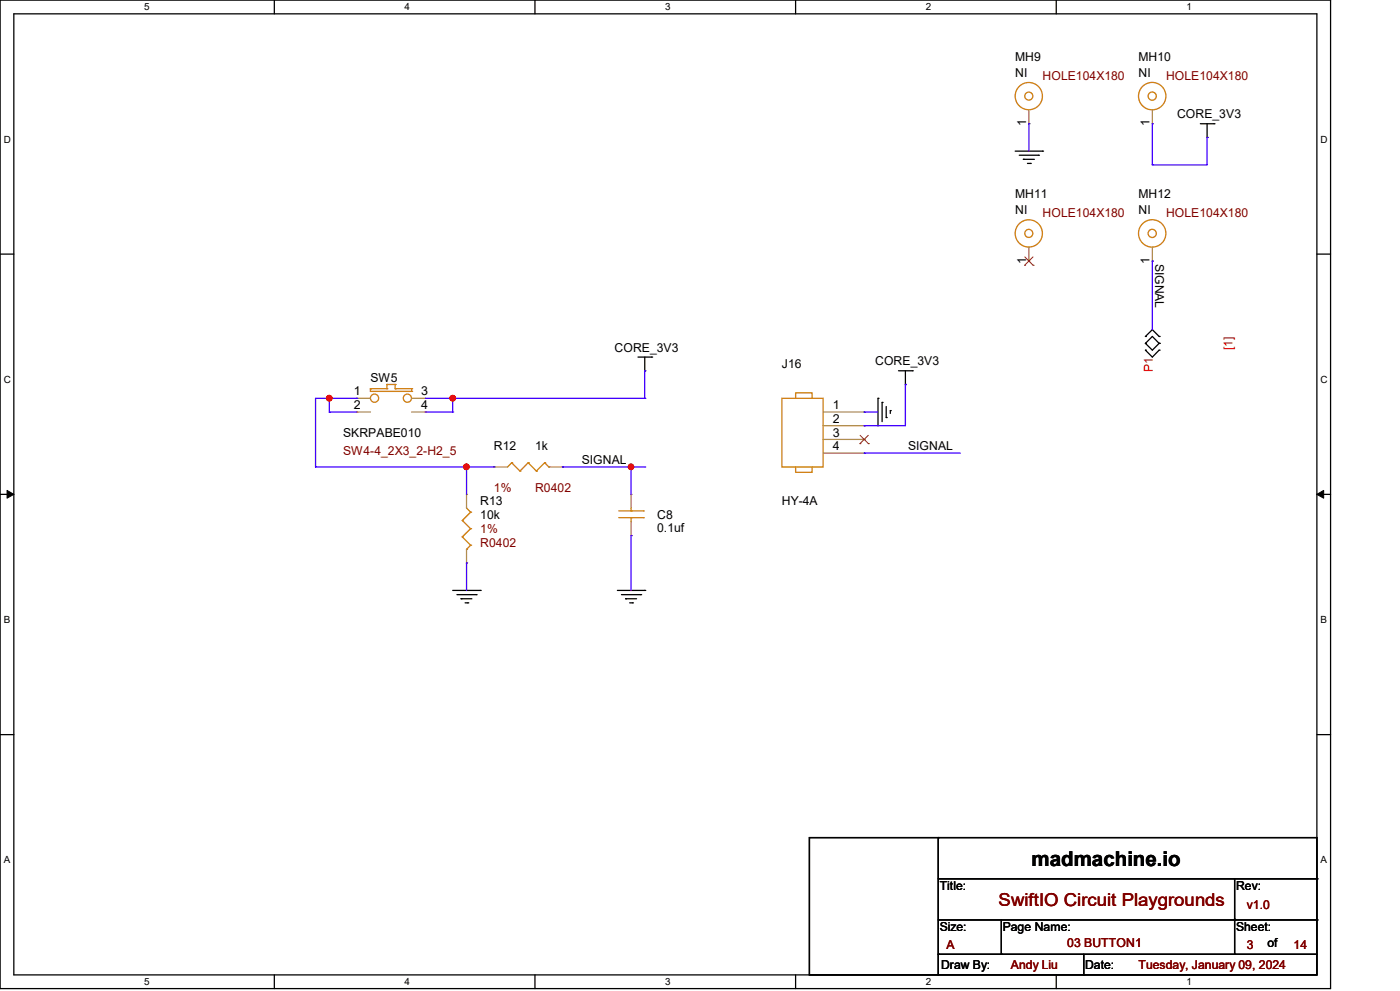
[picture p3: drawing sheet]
<svg xmlns="http://www.w3.org/2000/svg" width="420mm" height="297mm" viewBox="0 0 420 297" stroke-linecap="round" stroke-linejoin="round" font-family="sans-serif">
<path d="M0 0h399.2v296.3h-399.2zM4.1 4.1h391v288.1h-391z" fill="none" stroke="#000" stroke-width=".38"/>
<g fill="#fff">
<path d="M43.2 .5h1.6v3.2h-1.6z"/>
<path d="M43.2 292.6h1.6v3.3h-1.6z"/>
</g>
<path d="M82.3 0v4.1M82.3 292.2v4.1" fill="none" stroke="#000" stroke-width=".38"/>
<g fill="#fff">
<path d="M121.4 .5h1.6v3.2h-1.6z"/>
<path d="M121.4 292.6h1.6v3.3h-1.6z"/>
</g>
<path d="M160.5 0v4.1M160.5 292.2v4.1" fill="none" stroke="#000" stroke-width=".38"/>
<g fill="#fff">
<path d="M199.6 .5h1.6v3.2h-1.6z"/>
<path d="M199.6 292.6h1.6v3.3h-1.6z"/>
</g>
<path d="M238.7 0v4.1M238.7 292.2v4.1" fill="none" stroke="#000" stroke-width=".38"/>
<g fill="#fff">
<path d="M277.7 .5h1.7v3.2h-1.7z"/>
<path d="M277.7 292.6h1.7v3.3h-1.7z"/>
</g>
<path d="M316.9 0v4.1M316.9 292.2v4.1" fill="none" stroke="#000" stroke-width=".38"/>
<g fill="#fff">
<path d="M355.9 .5h1.6v3.2h-1.6z"/>
<path d="M355.9 292.6h1.6v3.3h-1.6z"/>
<path d="M1.1 40.1h2.1v3.3h-2.1z"/>
<path d="M396.1 40.1h2.1v3.3h-2.1z"/>
<path d="M1.1 112.1h2.1v3.3h-2.1z"/>
<path d="M396.1 112.1h2.1v3.3h-2.1z"/>
</g>
<path d="M0 76.2h4.1M395.1 76.2h4.1" fill="none" stroke="#000" stroke-width=".38"/>
<g fill="#fff">
<path d="M1.1 184.1h1.9v3.3h-1.9z"/>
<path d="M396.1 184.1h2v3.3h-2z"/>
</g>
<path d="M0 148.2h4.1M395.1 148.2h4.1" fill="none" stroke="#000" stroke-width=".38"/>
<path d="M2.1 147l2 1.2-2 1.1zM395.1 148.2l2-1.2v2.3z" fill="#000" stroke="#000" stroke-width=".3"/>
<g fill="#fff">
<path d="M1.1 256.2h1.9v3.2h-1.9z"/>
<path d="M396.1 256.2h2v3.2h-2z"/>
</g>
<g fill="none" stroke="#000" stroke-width=".38">
<path d="M360.1 37.1h4.1M362.1 37.1v4.1M304.5 45.3h8.3M305.8 46.5h5.7M307 47.8h3.3M308.2 49h.9M191.4 107h4.1M193.4 107v4.1M263.4 119.4v8.2M269.5 111.1h4.2M271.6 111.1v4.1M343.6 100.8l2.1-2 2 2"/>
<path d="M343.6 102.9l2.1-2.1 2 2.1-2 2zM343.6 104.9l2.1 2.1 2-2.1M264.6 120.6v5.8M265.9 121.8v3.3M267.1 123.1v.8M135.8 177h8.3M137.1 178.2h5.7M138.3 179.5h3.3M185.2 177h8.2M186.4 178.2h5.8M187.7 179.5h3.3M139.5 180.7h.8"/>
<path d="M188.9 180.7h.8M0 220.2h4.1M395.1 220.2h4.1M242.8 251h152.3v41.2h-152.3zM281.5 251v41.2M281.5 275.7h113.6M281.5 263.4h113.6M300.4 275.7v10.3M370.4 263.4v22.6M281.5 286h113.6M325.1 286v6.2"/>
</g>
<g fill="#000">
<circle cx="364.2" cy="37.1" r=".19"/>
<circle cx="307" cy="47.8" r=".19"/>
<circle cx="309.1" cy="49" r=".19"/>
<circle cx="311.5" cy="46.5" r=".19"/>
<circle cx="312.8" cy="45.3" r=".19"/>
<circle cx="362.1" cy="41.2" r=".19"/>
<circle cx="193.4" cy="111.1" r=".19"/>
<circle cx="195.5" cy="107" r=".19"/>
<circle cx="263.4" cy="119.4" r=".19"/>
<circle cx="271.6" cy="115.2" r=".19"/>
<circle cx="273.7" cy="111.1" r=".19"/>
<circle cx="343.6" cy="102.9" r=".19"/>
<circle cx="343.6" cy="100.8" r=".19"/>
<circle cx="343.6" cy="104.9" r=".19"/>
<circle cx="347.7" cy="102.9" r=".19"/>
<circle cx="347.7" cy="104.9" r=".19"/>
<circle cx="347.7" cy="100.8" r=".19"/>
<circle cx="264.6" cy="120.6" r=".19"/>
<circle cx="265.9" cy="125.1" r=".19"/>
<circle cx="267.1" cy="123.1" r=".19"/>
<circle cx="138.3" cy="179.5" r=".19"/>
<circle cx="142.8" cy="178.2" r=".19"/>
<circle cx="144.1" cy="177" r=".19"/>
<circle cx="187.7" cy="179.5" r=".19"/>
<circle cx="192.2" cy="178.2" r=".19"/>
<circle cx="193.4" cy="177" r=".19"/>
<circle cx="140.3" cy="180.7" r=".19"/>
<circle cx="189.7" cy="180.7" r=".19"/>
<circle cx="281.5" cy="251" r=".19"/>
<circle cx="370.4" cy="275.7" r=".19"/>
<circle cx="395.1" cy="275.7" r=".19"/>
<circle cx="395.1" cy="263.4" r=".19"/>
<circle cx="281.5" cy="286" r=".19"/>
<circle cx="300.4" cy="286" r=".19"/>
<circle cx="325.1" cy="292.2" r=".19"/>
<circle cx="370.4" cy="286" r=".19"/>
</g>
<path d="M140 152.3l1.2 1.2" fill="none" stroke="#cc8006" stroke-width=".38"/>
<circle cx="141.2" cy="153.5" r=".19" fill="#cc8006"/>
<path d="M141.2 153.5l-2.5 2.5" fill="none" stroke="#cc8006" stroke-width=".38"/>
<circle cx="138.7" cy="156" r=".19" fill="#cc8006"/>
<path d="M138.7 156l2.5 2.5" fill="none" stroke="#cc8006" stroke-width=".38"/>
<circle cx="141.2" cy="158.5" r=".19" fill="#cc8006"/>
<path d="M141.2 158.5l-2.5 2.4" fill="none" stroke="#cc8006" stroke-width=".38"/>
<circle cx="138.7" cy="160.9" r=".19" fill="#cc8006"/>
<path d="M138.7 160.9l2.5 2.5" fill="none" stroke="#cc8006" stroke-width=".38"/>
<circle cx="141.2" cy="163.4" r=".19" fill="#cc8006"/>
<path d="M141.2 163.4l-1.2 1.2" fill="none" stroke="#cc8006" stroke-width=".38"/>
<circle cx="140" cy="164.6" r=".19" fill="#cc8006"/>
<path d="M140 148.2v4.1" fill="none" stroke="#a84" stroke-width=".38"/>
<circle cx="140" cy="148.2" r=".19" fill="#a84"/>
<path d="M140 164.6v4.1" fill="none" stroke="#a84" stroke-width=".38"/>
<circle cx="140" cy="168.7" r=".19" fill="#a84"/>
<g fill="none" stroke="#cc8006" stroke-width=".38">
<circle cx="345.7" cy="70" r="4.1"/>
<circle cx="345.7" cy="70" r="1.23"/>
</g>
<path d="M345.7 74.1v4.1" fill="none" stroke="#a84" stroke-width=".38"/>
<circle cx="345.7" cy="78.2" r=".19" fill="#a84"/>
<g fill="none" stroke="#cc8006" stroke-width=".38">
<circle cx="308.6" cy="28.8" r="4.1"/>
<circle cx="308.6" cy="28.8" r="1.21"/>
</g>
<path d="M308.7 32.9v4.2" fill="none" stroke="#a84" stroke-width=".38"/>
<circle cx="308.7" cy="37.1" r=".19" fill="#a84"/>
<g fill="none" stroke="#cc8006" stroke-width=".38">
<circle cx="345.7" cy="28.8" r="4.1"/>
<circle cx="345.7" cy="28.8" r="1.23"/>
</g>
<path d="M345.7 32.9v4.2" fill="none" stroke="#a84" stroke-width=".38"/>
<circle cx="345.7" cy="37.1" r=".19" fill="#a84"/>
<path d="M153.5 138.7l-1.2 1.3" fill="none" stroke="#cc8006" stroke-width=".38"/>
<circle cx="153.5" cy="138.7" r=".19" fill="#cc8006"/>
<path d="M153.5 138.7l2.5 2.5" fill="none" stroke="#cc8006" stroke-width=".38"/>
<circle cx="156" cy="141.2" r=".19" fill="#cc8006"/>
<path d="M158.5 138.7l-2.5 2.5" fill="none" stroke="#cc8006" stroke-width=".38"/>
<circle cx="158.5" cy="138.7" r=".19" fill="#cc8006"/>
<path d="M158.5 138.7l2.4 2.5" fill="none" stroke="#cc8006" stroke-width=".38"/>
<circle cx="160.9" cy="141.2" r=".19" fill="#cc8006"/>
<path d="M163.4 138.7l-2.5 2.5" fill="none" stroke="#cc8006" stroke-width=".38"/>
<circle cx="163.4" cy="138.7" r=".19" fill="#cc8006"/>
<path d="M163.4 138.7l1.2 1.3" fill="none" stroke="#cc8006" stroke-width=".38"/>
<circle cx="164.6" cy="140" r=".19" fill="#cc8006"/>
<path d="M148.2 140h4.1" fill="none" stroke="#a84" stroke-width=".38"/>
<circle cx="148.2" cy="140" r=".19" fill="#a84"/>
<path d="M164.6 140h4.1" fill="none" stroke="#a84" stroke-width=".38"/>
<circle cx="168.7" cy="140" r=".19" fill="#a84"/>
<path d="M111.1 117.3h12.4" fill="none" stroke="#cc8006" stroke-width=".38"/>
<circle cx="123.5" cy="117.3" r=".19" fill="#cc8006"/>
<path d="M123.5 116.5v.8" fill="none" stroke="#cc8006" stroke-width=".38"/>
<circle cx="123.5" cy="116.5" r=".19" fill="#cc8006"/>
<path d="M118.5 116.5h5" fill="none" stroke="#cc8006" stroke-width=".38"/>
<circle cx="118.5" cy="116.5" r=".19" fill="#cc8006"/>
<path d="M118.5 115.2v1.3" fill="none" stroke="#cc8006" stroke-width=".38"/>
<circle cx="118.5" cy="115.2" r=".19" fill="#cc8006"/>
<path d="M116.1 115.2h2.4" fill="none" stroke="#cc8006" stroke-width=".38"/>
<circle cx="116.1" cy="115.2" r=".19" fill="#cc8006"/>
<path d="M116.1 115.2v1.3" fill="none" stroke="#cc8006" stroke-width=".38"/>
<circle cx="116.1" cy="116.5" r=".19" fill="#cc8006"/>
<path d="M111.1 116.5h5" fill="none" stroke="#cc8006" stroke-width=".38"/>
<circle cx="111.1" cy="116.5" r=".19" fill="#cc8006"/>
<path d="M111.1 116.5v.8" fill="none" stroke="#cc8006" stroke-width=".38"/>
<circle cx="111.1" cy="116.5" r=".19" fill="#cc8006"/>
<g fill="none" stroke="#cc8006" stroke-width=".38">
<circle cx="112.4" cy="119.3" r="1.23"/>
<circle cx="122.2" cy="119.3" r="1.23"/>
</g>
<path d="M107 119.4h4.1" fill="none" stroke="#a84" stroke-width=".38"/>
<circle cx="107" cy="119.4" r=".19" fill="#a84"/>
<path d="M123.5 119.4h4.1" fill="none" stroke="#a84" stroke-width=".38"/>
<circle cx="127.6" cy="119.4" r=".19" fill="#a84"/>
<path d="M107 123.5h4.1" fill="none" stroke="#a84" stroke-width=".38"/>
<circle cx="107" cy="123.5" r=".19" fill="#a84"/>
<path d="M123.5 123.5h4.1" fill="none" stroke="#a84" stroke-width=".38"/>
<circle cx="127.6" cy="123.5" r=".19" fill="#a84"/>
<path d="M189.3 152.3v.8" fill="none" stroke="#cc8006" stroke-width=".38"/>
<circle cx="189.3" cy="153.1" r=".19" fill="#cc8006"/>
<path d="M185.6 155.2h7.4" fill="none" stroke="#cc8006" stroke-width=".38"/>
<circle cx="193" cy="155.2" r=".19" fill="#cc8006"/>
<path d="M185.6 153.1h7.4" fill="none" stroke="#cc8006" stroke-width=".38"/>
<circle cx="193" cy="153.1" r=".19" fill="#cc8006"/>
<path d="M189.3 155.2v1.2" fill="none" stroke="#cc8006" stroke-width=".38"/>
<circle cx="189.3" cy="155.2" r=".19" fill="#cc8006"/>
<path d="M189.3 148.2v4.1" fill="none" stroke="#a84" stroke-width=".38"/>
<circle cx="189.3" cy="148.2" r=".19" fill="#a84"/>
<path d="M189.3 156.4v4.1" fill="none" stroke="#a84" stroke-width=".38"/>
<circle cx="189.3" cy="160.5" r=".19" fill="#a84"/>
<g fill="none" stroke="#cc8006" stroke-width=".38">
<circle cx="308.6" cy="70" r="4.1"/>
<circle cx="308.6" cy="70" r="1.21"/>
</g>
<path d="M308.7 74.1v4.1" fill="none" stroke="#a84" stroke-width=".38"/>
<circle cx="308.7" cy="78.2" r=".19" fill="#a84"/>
<path d="M307.4 79.5h.1M307.4 77l2.5 2.5M309.9 77l-2.5 2.5M309.9 79.5h.1" fill="none" stroke="#804000" stroke-width=".3"/>
<path d="M234.6 119.4h12.3v20.6h-12.3zM238.7 119.4v-1.7h4.9v1.7M238.7 140v1.6h4.9v-1.6" fill="none" stroke="#cc8006" stroke-width=".38"/>
<path d="M246.9 123.5h12.3" fill="none" stroke="#a84" stroke-width=".38"/>
<circle cx="259.2" cy="123.5" r=".19" fill="#a84"/>
<path d="M246.9 127.6h12.3" fill="none" stroke="#a84" stroke-width=".38"/>
<circle cx="259.2" cy="127.6" r=".19" fill="#a84"/>
<path d="M246.9 131.7h12.3" fill="none" stroke="#a84" stroke-width=".38"/>
<circle cx="259.2" cy="131.7" r=".19" fill="#a84"/>
<path d="M258 133h.1M258 130.5l2.5 2.5M260.5 130.5l-2.5 2.5M260.5 133h.1" fill="none" stroke="#804000" stroke-width=".3"/>
<path d="M246.9 135.8h12.3" fill="none" stroke="#a84" stroke-width=".38"/>
<circle cx="259.2" cy="135.8" r=".19" fill="#a84"/>
<path d="M127.6 119.4h8.2" fill="none" stroke="#4200ff" stroke-width=".38"/>
<circle cx="135.8" cy="119.4" r=".19" fill="#4200ff"/>
<path d="M94.7 119.4v20.6" fill="none" stroke="#4200ff" stroke-width=".38"/>
<circle cx="94.7" cy="140" r=".19" fill="#4200ff"/>
<path d="M94.7 140h45.3" fill="none" stroke="#4200ff" stroke-width=".38"/>
<circle cx="140" cy="140" r=".19" fill="#4200ff"/>
<circle cx="139.9" cy="139.9" r=".8" fill="#f00" stroke="#f00" stroke-width=".38"/>
<path d="M140 140v8.2" fill="none" stroke="#4200ff" stroke-width=".38"/>
<circle cx="140" cy="140" r=".19" fill="#4200ff"/>
<path d="M140 140h8.2" fill="none" stroke="#4200ff" stroke-width=".38"/>
<circle cx="148.2" cy="140" r=".19" fill="#4200ff"/>
<path d="M168.7 140h20.6" fill="none" stroke="#4200ff" stroke-width=".38"/>
<circle cx="168.7" cy="140" r=".19" fill="#4200ff"/>
<circle cx="189.3" cy="139.9" r=".79" fill="#f00" stroke="#f00" stroke-width=".38"/>
<path d="M189.3 140v8.2" fill="none" stroke="#4200ff" stroke-width=".38"/>
<circle cx="189.3" cy="140" r=".19" fill="#4200ff"/>
<path d="M189.3 160.5v16.5" fill="none" stroke="#4200ff" stroke-width=".38"/>
<circle cx="189.3" cy="160.5" r=".19" fill="#4200ff"/>
<path d="M140 168.7v8.3" fill="none" stroke="#4200ff" stroke-width=".38"/>
<circle cx="140" cy="168.7" r=".19" fill="#4200ff"/>
<path d="M271.6 115.2v12.4" fill="none" stroke="#4200ff" stroke-width=".38"/>
<circle cx="271.6" cy="115.2" r=".19" fill="#4200ff"/>
<path d="M259.2 123.5h4.2" fill="none" stroke="#4200ff" stroke-width=".38"/>
<circle cx="259.2" cy="123.5" r=".19" fill="#4200ff"/>
<path d="M259.2 127.6h12.4" fill="none" stroke="#4200ff" stroke-width=".38"/>
<circle cx="259.2" cy="127.6" r=".19" fill="#4200ff"/>
<path d="M259.2 135.8h28.9" fill="none" stroke="#4200ff" stroke-width=".38"/>
<circle cx="259.2" cy="135.8" r=".19" fill="#4200ff"/>
<path d="M193.4 111.1v8.3" fill="none" stroke="#4200ff" stroke-width=".38"/>
<circle cx="193.4" cy="111.1" r=".19" fill="#4200ff"/>
<path d="M345.7 78.2v20.6" fill="none" stroke="#4200ff" stroke-width=".38"/>
<circle cx="345.7" cy="78.2" r=".19" fill="#4200ff"/>
<path d="M308.7 37.1v8.2" fill="none" stroke="#4200ff" stroke-width=".38"/>
<circle cx="308.7" cy="37.1" r=".19" fill="#4200ff"/>
<path d="M345.7 37.1v12.3" fill="none" stroke="#4200ff" stroke-width=".38"/>
<circle cx="345.7" cy="37.1" r=".19" fill="#4200ff"/>
<path d="M362.1 41.2v8.2" fill="none" stroke="#4200ff" stroke-width=".38"/>
<circle cx="362.1" cy="41.2" r=".19" fill="#4200ff"/>
<path d="M345.7 49.4h16.4" fill="none" stroke="#4200ff" stroke-width=".38"/>
<circle cx="345.7" cy="49.4" r=".19" fill="#4200ff"/>
<path d="M189.3 140h4.1" fill="none" stroke="#4200ff" stroke-width=".38"/>
<circle cx="193.4" cy="140" r=".19" fill="#4200ff"/>
<path d="M127.6 123.5h8.2" fill="none" stroke="#4200ff" stroke-width=".38"/>
<circle cx="135.8" cy="123.5" r=".19" fill="#4200ff"/>
<path d="M135.8 119.4v4.1" fill="none" stroke="#4200ff" stroke-width=".38"/>
<circle cx="135.8" cy="119.4" r=".19" fill="#4200ff"/>
<path d="M135.8 119.4h57.6" fill="none" stroke="#4200ff" stroke-width=".38"/>
<circle cx="193.4" cy="119.4" r=".19" fill="#4200ff"/>
<circle cx="135.8" cy="119.3" r=".8" fill="#f00" stroke="#f00" stroke-width=".38"/>
<path d="M94.7 119.4h4.1" fill="none" stroke="#4200ff" stroke-width=".38"/>
<circle cx="98.8" cy="119.4" r=".19" fill="#4200ff"/>
<path d="M98.8 123.5h8.2" fill="none" stroke="#4200ff" stroke-width=".38"/>
<circle cx="98.8" cy="123.5" r=".19" fill="#4200ff"/>
<path d="M98.8 119.4v4.1" fill="none" stroke="#4200ff" stroke-width=".38"/>
<circle cx="98.8" cy="119.4" r=".19" fill="#4200ff"/>
<path d="M98.8 119.4h8.2" fill="none" stroke="#4200ff" stroke-width=".38"/>
<circle cx="107" cy="119.4" r=".19" fill="#4200ff"/>
<g fill="#f00" stroke="#f00" stroke-width=".38">
<circle cx="98.8" cy="119.3" r=".8"/>
<circle cx="139.9" cy="139.9" r=".8"/>
<circle cx="189.3" cy="139.9" r=".79"/>
<circle cx="135.8" cy="119.3" r=".8"/>
</g>
<text font-size="6.1" x="309.5" y="259.6">madmachine.io</text>
<text font-size="5.3" fill="#800000" x="299.6" y="271.4">SwiftIO Circuit Playgrounds</text>
<g font-size="3.7">
<text x="304.5" y="18.2">MH9</text>
<text x="304.5" y="23.1">NI</text>
<text x="341.5" y="18.2">MH10</text>
<text x="341.5" y="23.1">NI</text>
<text x="353.1" y="35.4">CORE_3V3</text>
<text x="307.8" y="37.9" transform="rotate(-90 307.8 37.9)">1</text>
<text x="344.8" y="37.9" transform="rotate(-90 344.8 37.9)">1</text>
<text x="304.5" y="59.3">MH11</text>
<text x="341.5" y="59.3">MH12</text>
<text x="304.5" y="64.2">NI</text>
<text x="341.5" y="64.2">NI</text>
<text x="307.8" y="79" transform="rotate(-90 307.8 79)">1</text>
<text x="344.8" y="79" transform="rotate(-90 344.8 79)">1</text>
<text x="346.5" y="79" transform="rotate(90 346.5 79)">SIGNAL</text>
<text x="184.4" y="105.4">CORE_3V3</text>
<text x="234.6" y="110.3">J16</text>
<text x="262.5" y="109.5">CORE_3V3</text>
<text x="106.2" y="118.5">1</text>
<text x="111.1" y="114.4">SW5</text>
<text x="126.4" y="118.5">3</text>
<text x="106.2" y="122.6">2</text>
<text x="126.4" y="122.6">4</text>
<text x="249.8" y="122.6">1</text>
<text x="102.9" y="130.9">SKRPABE010</text>
<text x="249.8" y="126.7">2</text>
<text x="249.8" y="130.9">3</text>
<text x="148.2" y="135">R12</text>
<text x="160.5" y="135">1k</text>
<text x="249.8" y="135">4</text>
<text x="272.4" y="135">SIGNAL</text>
<text x="174.5" y="139.1">SIGNAL</text>
<text x="144.1" y="151.5">R13</text>
<text x="144.1" y="155.6">10k</text>
<text x="197.1" y="155.6">C8</text>
<text x="234.6" y="151.5">HY-4A</text>
<text x="197.1" y="159.3">0.1uf</text>
<text x="281.9" y="266.7">Title:</text>
<text x="370.8" y="266.7">Rev:</text>
<text x="281.9" y="279">Size:</text>
<text x="300.8" y="279">Page Name:</text>
<text x="370.8" y="279">Sheet:</text>
<text x="380.2" y="284">of</text>
<text x="282.3" y="290.5">Draw By:</text>
<text x="325.5" y="290.5">Date:</text>
</g>
<g font-size="3.7" fill="#800000">
<text x="312.8" y="23.9">HOLE104X180</text>
<text x="349.8" y="23.9">HOLE104X180</text>
<text x="312.8" y="65.1">HOLE104X180</text>
<text x="349.8" y="65.1">HOLE104X180</text>
<text x="102.9" y="136.2">SW4-4_2X3_2-H2_5</text>
<text x="148.2" y="147.4">1%</text>
<text x="160.5" y="147.4">R0402</text>
<text x="144.1" y="159.7">1%</text>
<text x="144.1" y="163.8">R0402</text>
<text x="374.1" y="272.5">v1.0</text>
<text x="284" y="284.4">A</text>
<text x="320.2" y="284">03 BUTTON1</text>
<text x="374.1" y="284.4">3</text>
<text x="388.1" y="284.4">14</text>
<text x="303.3" y="290.5">Andy Liu</text>
<text x="341.5" y="290.5">Tuesday, January 09, 2024</text>
</g>
<g font-size="3.7" fill="#f00">
<text x="369.7" y="104.9" transform="rotate(-90 369.7 104.9)">[1]</text>
<text x="345.8" y="111.5" transform="rotate(-90 345.8 111.5)">P1</text>
</g>
<g font-size="3">
<text x="43.2" y="3.1">5</text>
<text x="121.4" y="3.1">4</text>
<text x="199.6" y="3.1">3</text>
<text x="277.7" y="3.1">2</text>
<text x="355.9" y="3.1">1</text>
<text x="1.1" y="42.8">D</text>
<text x="396.1" y="42.8">D</text>
<text x="1.1" y="114.8">C</text>
<text x="396.1" y="114.8">C</text>
<text x="1.1" y="186.8">B</text>
<text x="396.1" y="186.8">B</text>
<text x="1.1" y="258.8">A</text>
<text x="396.1" y="258.8">A</text>
<text x="43.2" y="295.2">5</text>
<text x="121.4" y="295.2">4</text>
<text x="199.6" y="295.2">3</text>
<text x="277.7" y="295.2">2</text>
<text x="355.9" y="295.2">1</text>
</g>
</svg>
